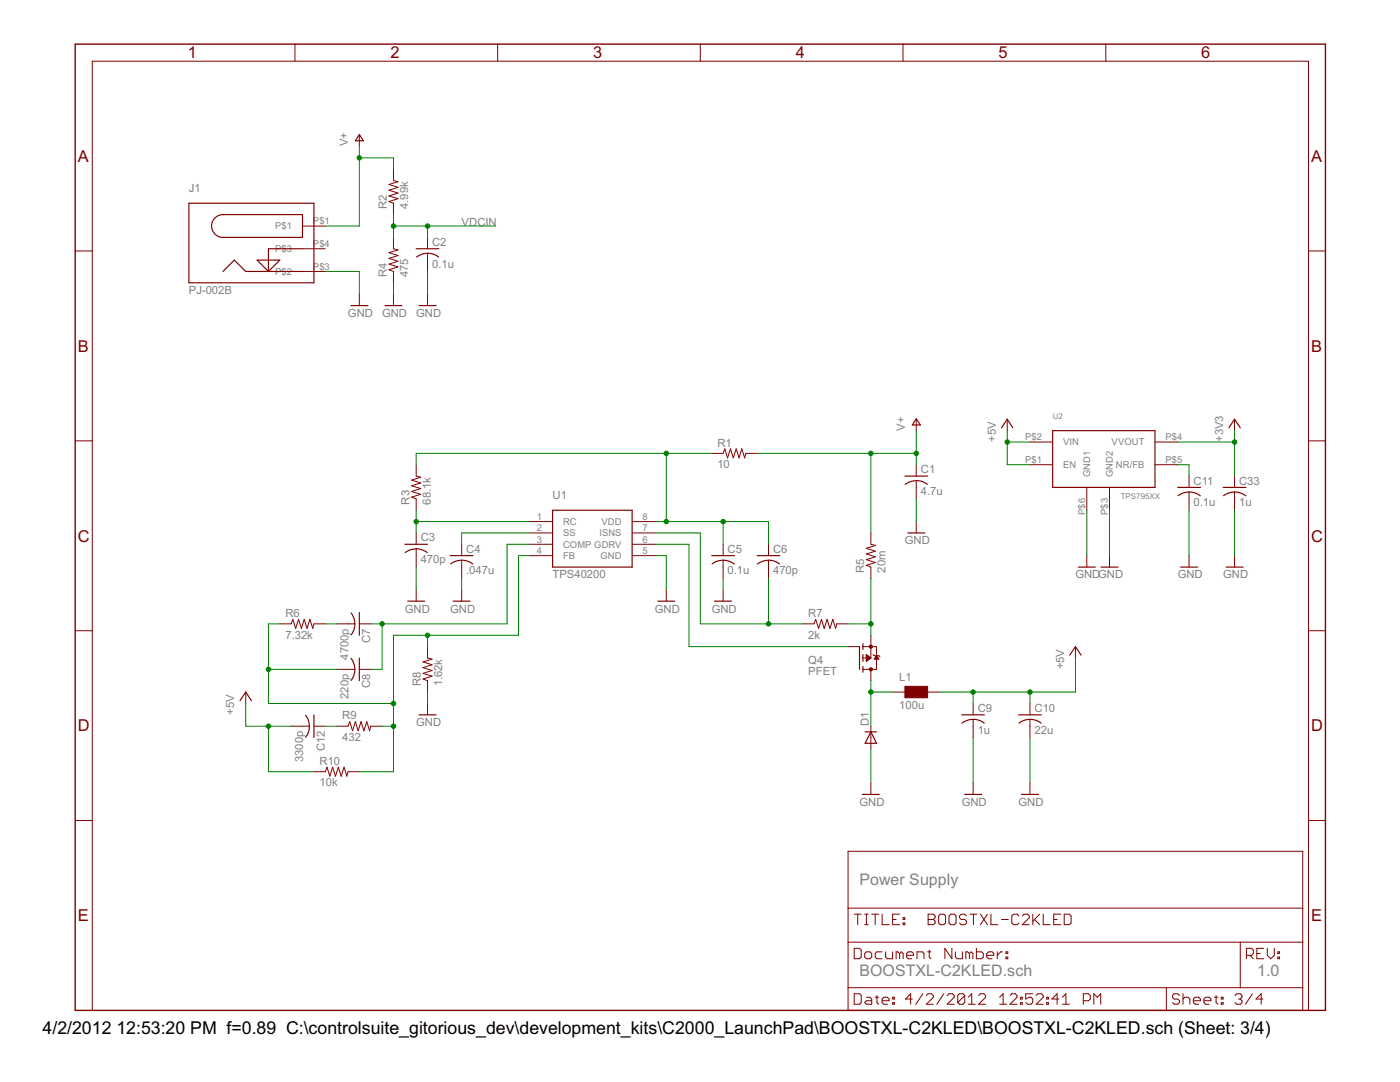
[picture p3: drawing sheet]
<svg xmlns="http://www.w3.org/2000/svg" width="279mm" height="216mm" viewBox="0 0 279 216" stroke-linecap="round" stroke-linejoin="round" font-family="sans-serif">
<g fill="#800000" stroke="#800000" stroke-width=".28">
<path d="M15 8.8v192.8z"/>
<path d="M15 201.6h249.5z"/>
<path d="M264.5 8.8v192.8z"/>
<path d="M15 8.8h249.5z"/>
</g>
<g fill="#800000" stroke="#800000" stroke-width=".2">
<path d="M18.4 12.2v189.4z"/>
<path d="M15 50.1h3.4z"/>
<path d="M15 88h3.4z"/>
<path d="M15 125.9h3.4z"/>
<path d="M15 163.7h3.4z"/>
<path d="M261.1 12.2v189.4z"/>
<path d="M261.1 50.1h3.4z"/>
<path d="M261.1 88h3.4z"/>
<path d="M261.1 125.9h3.4z"/>
<path d="M261.1 163.7h3.4z"/>
<path d="M18.4 12.2h242.7z"/>
<path d="M58.9 8.8v3.4z"/>
<path d="M99.3 8.8v3.4z"/>
<path d="M139.8 8.8v3.4z"/>
<path d="M180.2 8.8v3.4z"/>
<path d="M220.7 8.8v3.4z"/>
<path d="M169.2 201.6h63.6z"/>
<path d="M247.5 188h12.5z"/>
<path d="M169.2 197.1v4.5z"/>
<path d="M170.5 198.3v2.1z"/>
<path d="M170.5 200.4h1z"/>
<path d="M171.5 200.4l.4-.4z"/>
<path d="M171.9 198.6v1.4z"/>
<path d="M171.5 198.3l.4 .3z"/>
<path d="M170.5 198.3h1z"/>
<path d="M172.9 199h.7z"/>
<path d="M173.6 199l.4 .3z"/>
<path d="M174 199.3v1.1z"/>
<path d="M172.9 200.4h1.1z"/>
<path d="M172.6 200l.3 .4z"/>
<path d="M172.9 199.7l-.3 .3z"/>
<path d="M172.9 199.7h1.1z"/>
<path d="M175 198.6v1.4z"/>
<path d="M175 200l.4 .4z"/>
<path d="M174.7 199h.7z"/>
<path d="M176.4 200.4h.7z"/>
<path d="M176 200l.4 .4z"/>
<path d="M176 199.3v.7z"/>
<path d="M176 199.3l.4-.3z"/>
<path d="M176.4 199h.7z"/>
<path d="M177.1 199l.3 .3z"/>
<path d="M177.4 199.3v.4z"/>
<path d="M176 199.7h1.4z"/>
<path d="M178.1 199h.4z"/>
<path d="M178.5 199v.3z"/>
<path d="M178.1 199.3h.4z"/>
<path d="M178.1 199v.3z"/>
<path d="M178.1 200h.4z"/>
<path d="M178.5 200v.4z"/>
<path d="M178.1 200.4h.4z"/>
<path d="M178.1 200v.4z"/>
<path d="M181.7 198.3v2.1z"/>
<path d="M181.7 198.3l-1 1z"/>
<path d="M180.7 199.3h1.4z"/>
<path d="M184.2 198.3l-1.4 2.1z"/>
<path d="M184.9 200.4h1.4z"/>
<path d="M184.9 200.4l1.4-1.4z"/>
<path d="M186.3 198.6v.4z"/>
<path d="M185.9 198.3l.4 .3z"/>
<path d="M185.2 198.3h.7z"/>
<path d="M185.2 198.3l-.3 .3z"/>
<path d="M188.3 198.3l-1.3 2.1z"/>
<path d="M189 200.4h1.4z"/>
<path d="M189 200.4l1.4-1.4z"/>
<path d="M190.4 198.6v.4z"/>
<path d="M190.1 198.3l.3 .3z"/>
<path d="M189.4 198.3h.7z"/>
<path d="M189.4 198.3l-.4 .3z"/>
<path d="M191.1 198.6v1.4z"/>
<path d="M191.5 198.3l-.4 .3z"/>
<path d="M191.5 198.3h.7z"/>
<path d="M192.2 198.3l.3 .3z"/>
<path d="M192.5 198.6v1.4z"/>
<path d="M192.2 200.4l.3-.4z"/>
<path d="M191.5 200.4h.7z"/>
<path d="M191.1 200l.4 .4z"/>
<path d="M191.1 200l1.4-1.4z"/>
<path d="M193.2 199l.7-.7z"/>
<path d="M193.9 198.3v2.1z"/>
<path d="M193.2 200.4h1.4z"/>
<path d="M195.3 200.4h1.4z"/>
<path d="M195.3 200.4l1.4-1.4z"/>
<path d="M196.7 198.6v.4z"/>
<path d="M196.4 198.3l.3 .3z"/>
<path d="M195.7 198.3h.7z"/>
<path d="M195.7 198.3l-.4 .3z"/>
<path d="M199.5 199l.7-.7z"/>
<path d="M200.2 198.3v2.1z"/>
<path d="M199.5 200.4h1.4z"/>
<path d="M201.6 200.4h1.4z"/>
<path d="M201.6 200.4l1.4-1.4z"/>
<path d="M203 198.6v.4z"/>
<path d="M202.6 198.3l.4 .3z"/>
<path d="M201.9 198.3h.7z"/>
<path d="M201.9 198.3l-.3 .3z"/>
<path d="M203.7 199h.3z"/>
<path d="M204 199v.3z"/>
<path d="M203.7 199.3h.3z"/>
<path d="M203.7 199v.3z"/>
<path d="M203.7 200h.3z"/>
<path d="M204 200v.4z"/>
<path d="M203.7 200.4h.3z"/>
<path d="M203.7 200v.4z"/>
<path d="M204.7 198.3h1.4z"/>
<path d="M204.7 198.3v1z"/>
<path d="M204.7 199.3l.7-.3z"/>
<path d="M205.4 199h.4z"/>
<path d="M205.8 199l.3 .3z"/>
<path d="M206.1 199.3v.7z"/>
<path d="M206.1 200l-.3 .4z"/>
<path d="M205.1 200.4h.7z"/>
<path d="M204.7 200l.4 .4z"/>
<path d="M206.8 200.4h1.4z"/>
<path d="M206.8 200.4l1.4-1.4z"/>
<path d="M208.2 198.6v.4z"/>
<path d="M207.8 198.3l.4 .3z"/>
<path d="M207.1 198.3h.7z"/>
<path d="M207.1 198.3l-.3 .3z"/>
<path d="M208.9 199h.3z"/>
<path d="M209.2 199v.3z"/>
<path d="M208.9 199.3h.3z"/>
<path d="M208.9 199v.3z"/>
<path d="M208.9 200h.3z"/>
<path d="M209.2 200v.4z"/>
<path d="M208.9 200.4h.3z"/>
<path d="M208.9 200v.4z"/>
<path d="M211 198.3v2.1z"/>
<path d="M211 198.3l-1.1 1z"/>
<path d="M209.9 199.3h1.4z"/>
<path d="M212 199l.7-.7z"/>
<path d="M212.7 198.3v2.1z"/>
<path d="M212 200.4h1.4z"/>
<path d="M216.2 198.3v2.1z"/>
<path d="M216.2 198.3h1z"/>
<path d="M217.2 198.3l.4 .3z"/>
<path d="M217.6 198.6v.7z"/>
<path d="M217.2 199.7l.4-.4z"/>
<path d="M216.2 199.7h1z"/>
<path d="M218.3 198.3v2.1z"/>
<path d="M218.3 198.3l.7 .7z"/>
<path d="M219.7 198.3l-.7 .7z"/>
<path d="M219.7 198.3v2.1z"/>
<path d="M169.2 197.1h63.6z"/>
<path d="M169.2 188v9.1z"/>
<path d="M260 188v9.1z"/>
<path d="M232.8 197.1v4.5z"/>
<path d="M232.8 197.1h14.7z"/>
<path d="M232.8 201.6h27.2z"/>
<path d="M235 198.3l.4 .3z"/>
<path d="M234.3 198.3h.7z"/>
<path d="M234.3 198.3l-.3 .3z"/>
<path d="M234 198.6v.4z"/>
<path d="M234 199l.3 .3z"/>
<path d="M234.3 199.3h.7z"/>
<path d="M235 199.3l.4 .4z"/>
<path d="M235.4 199.7v.3z"/>
<path d="M235 200.4l.4-.4z"/>
<path d="M234.3 200.4h.7z"/>
<path d="M234 200l.3 .4z"/>
<path d="M236.1 198.3v2.1z"/>
<path d="M236.4 199l-.3 .3z"/>
<path d="M236.4 199h.7z"/>
<path d="M237.1 199l.4 .3z"/>
<path d="M237.5 199.3v1.1z"/>
<path d="M238.5 200.4h.7z"/>
<path d="M238.2 200l.3 .4z"/>
<path d="M238.2 199.3v.7z"/>
<path d="M238.2 199.3l.3-.3z"/>
<path d="M238.5 199h.7z"/>
<path d="M239.2 199l.4 .3z"/>
<path d="M239.6 199.3v.4z"/>
<path d="M238.2 199.7h1.4z"/>
<path d="M240.6 200.4h.7z"/>
<path d="M240.3 200l.3 .4z"/>
<path d="M240.3 199.3v.7z"/>
<path d="M240.6 199l-.3 .3z"/>
<path d="M240.6 199h.7z"/>
<path d="M241.3 199l.4 .3z"/>
<path d="M241.7 199.3v.4z"/>
<path d="M240.3 199.7h1.4z"/>
<path d="M242.7 198.6v1.4z"/>
<path d="M242.7 200l.4 .4z"/>
<path d="M242.4 199h.7z"/>
<path d="M243.7 199h.4z"/>
<path d="M244.1 199v.3z"/>
<path d="M243.7 199.3h.4z"/>
<path d="M243.7 199v.3z"/>
<path d="M243.7 200h.4z"/>
<path d="M244.1 200v.4z"/>
<path d="M243.7 200.4h.4z"/>
<path d="M243.7 200v.4z"/>
<path d="M246.5 198.6l.3-.3z"/>
<path d="M246.8 198.3h.7z"/>
<path d="M247.5 198.3l.4 .3z"/>
<path d="M247.9 198.6v.4z"/>
<path d="M247.9 199l-.4 .3z"/>
<path d="M247.2 199.3h.3z"/>
<path d="M247.5 199.3l.4 .4z"/>
<path d="M247.9 199.7v.3z"/>
<path d="M247.9 200l-.4 .4z"/>
<path d="M246.8 200.4h.7z"/>
<path d="M246.5 200l.3 .4z"/>
<path d="M250 198.3l-1.4 2.1z"/>
<path d="M251.7 198.3v2.1z"/>
<path d="M251.7 198.3l-1 1z"/>
<path d="M250.7 199.3h1.4z"/>
<path d="M248.8 189.2v2.1z"/>
<path d="M248.8 189.2h1z"/>
<path d="M249.8 189.2l.3 .4z"/>
<path d="M250.1 189.6v.7z"/>
<path d="M250.1 190.3l-.3 .3z"/>
<path d="M248.8 190.6h1z"/>
<path d="M249.4 190.6l.7 .7z"/>
<path d="M250.8 189.2h1.4z"/>
<path d="M250.8 189.2v2.1z"/>
<path d="M250.8 191.3h1.4z"/>
<path d="M250.8 190.3h.7z"/>
<path d="M252.9 189.2v1.4z"/>
<path d="M252.9 190.6l.7 .7z"/>
<path d="M253.6 191.3l.7-.7z"/>
<path d="M254.3 189.2v1.4z"/>
<path d="M255 189.9h.4z"/>
<path d="M255.4 189.9v.4z"/>
<path d="M255 190.3h.4z"/>
<path d="M255 189.9v.4z"/>
<path d="M255 191h.4z"/>
<path d="M255.4 191v.3z"/>
<path d="M255 191.3h.4z"/>
<path d="M255 191v.3z"/>
<path d="M247.5 188v9.1z"/>
<path d="M169.2 188h78.3z"/>
<path d="M247.5 197.1h12.5z"/>
<path d="M260 197.1v4.5z"/>
<path d="M169.2 181.2v6.8z"/>
<path d="M169.2 169.9h90.8z"/>
<path d="M260 169.9v11.3z"/>
<path d="M169.2 181.2h90.8z"/>
<path d="M169.2 169.9v11.3z"/>
<path d="M260 181.2v6.8z"/>
<path d="M171.2 182.4v2.1z"/>
<path d="M170.5 182.4h1.4z"/>
<path d="M172.6 184.5h.7z"/>
<path d="M172.9 182.4v2.1z"/>
<path d="M172.6 182.4h.7z"/>
<path d="M174.7 182.4v2.1z"/>
<path d="M174 182.4h1.4z"/>
<path d="M176 182.4v2.1z"/>
<path d="M176 184.5h1.4z"/>
<path d="M178.1 182.4h1.4z"/>
<path d="M178.1 182.4v2.1z"/>
<path d="M178.1 184.5h1.4z"/>
<path d="M178.1 183.5h.7z"/>
<path d="M180.2 183.1h.4z"/>
<path d="M180.6 183.1v.4z"/>
<path d="M180.2 183.5h.4z"/>
<path d="M180.2 183.1v.4z"/>
<path d="M180.2 184.2h.4z"/>
<path d="M180.6 184.2v.3z"/>
<path d="M180.2 184.5h.4z"/>
<path d="M180.2 184.2v.3z"/>
<path d="M170.5 189.2v2.1z"/>
<path d="M170.5 191.3h1z"/>
<path d="M171.5 191.3l.4-.3z"/>
<path d="M171.9 189.6v1.4z"/>
<path d="M171.5 189.2l.4 .4z"/>
<path d="M170.5 189.2h1z"/>
<path d="M172.9 191.3h.7z"/>
<path d="M173.6 191.3l.4-.3z"/>
<path d="M174 190.3v.7z"/>
<path d="M173.6 189.9l.4 .4z"/>
<path d="M172.9 189.9h.7z"/>
<path d="M172.9 189.9l-.3 .4z"/>
<path d="M172.6 190.3v.7z"/>
<path d="M172.6 191l.3 .3z"/>
<path d="M175 189.9h1z"/>
<path d="M175 189.9l-.3 .4z"/>
<path d="M174.7 190.3v.7z"/>
<path d="M174.7 191l.3 .3z"/>
<path d="M175 191.3h1z"/>
<path d="M176.7 189.9v1.1z"/>
<path d="M176.7 191l.4 .3z"/>
<path d="M177.1 191.3h1z"/>
<path d="M178.1 189.9v1.4z"/>
<path d="M178.8 189.9v1.4z"/>
<path d="M178.8 189.9h.4z"/>
<path d="M179.2 189.9l.3 .4z"/>
<path d="M179.5 190.3v1z"/>
<path d="M179.5 190.3l.4-.4z"/>
<path d="M179.9 189.9l.3 .4z"/>
<path d="M180.2 190.3v1z"/>
<path d="M181.3 191.3h.7z"/>
<path d="M180.9 191l.4 .3z"/>
<path d="M180.9 190.3v.7z"/>
<path d="M180.9 190.3l.4-.4z"/>
<path d="M181.3 189.9h.7z"/>
<path d="M182 189.9l.3 .4z"/>
<path d="M182.3 190.3v.3z"/>
<path d="M180.9 190.6h1.4z"/>
<path d="M183 189.9v1.4z"/>
<path d="M183 189.9h1.1z"/>
<path d="M184.1 189.9l.3 .4z"/>
<path d="M184.4 190.3v1z"/>
<path d="M185.4 189.6v1.4z"/>
<path d="M185.4 191l.4 .3z"/>
<path d="M185.1 189.9h.7z"/>
<path d="M188.6 189.2v2.1z"/>
<path d="M188.6 189.2l1.4 2.1z"/>
<path d="M190 189.2v2.1z"/>
<path d="M190.7 189.9v1.1z"/>
<path d="M190.7 191l.3 .3z"/>
<path d="M191 191.3h1.1z"/>
<path d="M192.1 189.9v1.4z"/>
<path d="M192.8 189.9v1.4z"/>
<path d="M192.8 189.9h.3z"/>
<path d="M193.1 189.9l.4 .4z"/>
<path d="M193.5 190.3v1z"/>
<path d="M193.5 190.3l.3-.4z"/>
<path d="M193.8 189.9l.4 .4z"/>
<path d="M194.2 190.3v1z"/>
<path d="M194.9 189.2v2.1z"/>
<path d="M194.9 191.3h1z"/>
<path d="M195.9 191.3l.3-.3z"/>
<path d="M196.2 190.3v.7z"/>
<path d="M195.9 189.9l.3 .4z"/>
<path d="M194.9 189.9h1z"/>
<path d="M197.3 191.3h.7z"/>
<path d="M196.9 191l.4 .3z"/>
<path d="M196.9 190.3v.7z"/>
<path d="M196.9 190.3l.4-.4z"/>
<path d="M197.3 189.9h.7z"/>
<path d="M198 189.9l.3 .4z"/>
<path d="M198.3 190.3v.3z"/>
<path d="M196.9 190.6h1.4z"/>
<path d="M199 189.9v1.4z"/>
<path d="M199 190.6l.7-.7z"/>
<path d="M199.7 189.9h.4z"/>
<path d="M200.8 189.9h.3z"/>
<path d="M201.1 189.9v.4z"/>
<path d="M200.8 190.3h.3z"/>
<path d="M200.8 189.9v.4z"/>
<path d="M200.8 191h.3z"/>
<path d="M201.1 191v.3z"/>
<path d="M200.8 191.3h.3z"/>
<path d="M200.8 191v.3z"/>
<path d="M185.2 182.4v2.1z"/>
<path d="M185.2 182.4h1.1z"/>
<path d="M186.3 182.4l.3 .4z"/>
<path d="M186.6 182.8v.3z"/>
<path d="M186.6 183.1l-.3 .4z"/>
<path d="M186.3 183.5l.3 .3z"/>
<path d="M186.6 183.8v.4z"/>
<path d="M186.3 184.5l.3-.3z"/>
<path d="M185.2 184.5h1.1z"/>
<path d="M185.2 183.5h1.1z"/>
<path d="M187.7 182.4h.7z"/>
<path d="M187.7 182.4l-.4 .4z"/>
<path d="M187.3 182.8v1.4z"/>
<path d="M187.3 184.2l.4 .3z"/>
<path d="M187.7 184.5h.7z"/>
<path d="M188.4 184.5l.3-.3z"/>
<path d="M188.7 182.8v1.4z"/>
<path d="M188.4 182.4l.3 .4z"/>
<path d="M189.8 182.4h.7z"/>
<path d="M189.8 182.4l-.4 .4z"/>
<path d="M189.4 182.8v1.4z"/>
<path d="M189.4 184.2l.4 .3z"/>
<path d="M189.8 184.5h.7z"/>
<path d="M190.5 184.5l.3-.3z"/>
<path d="M190.8 182.8v1.4z"/>
<path d="M190.5 182.4l.3 .4z"/>
<path d="M192.5 182.4l.4 .4z"/>
<path d="M191.8 182.4h.7z"/>
<path d="M191.8 182.4l-.3 .4z"/>
<path d="M191.5 182.8v.3z"/>
<path d="M191.5 183.1l.3 .4z"/>
<path d="M191.8 183.5h.7z"/>
<path d="M192.5 183.5l.4 .3z"/>
<path d="M192.9 183.8v.4z"/>
<path d="M192.5 184.5l.4-.3z"/>
<path d="M191.8 184.5h.7z"/>
<path d="M191.5 184.2l.3 .3z"/>
<path d="M194.3 182.4v2.1z"/>
<path d="M193.6 182.4h1.4z"/>
<path d="M195.7 182.4l1.4 2.1z"/>
<path d="M197.1 182.4l-1.4 2.1z"/>
<path d="M197.8 182.4v2.1z"/>
<path d="M197.8 184.5h1.4z"/>
<path d="M199.9 183.5h1.3z"/>
<path d="M203 182.4l.3 .4z"/>
<path d="M202.3 182.4h.7z"/>
<path d="M202.3 182.4l-.4 .4z"/>
<path d="M201.9 182.8v1.4z"/>
<path d="M201.9 184.2l.4 .3z"/>
<path d="M202.3 184.5h.7z"/>
<path d="M203 184.5l.3-.3z"/>
<path d="M204 184.5h1.4z"/>
<path d="M204 184.5l1.4-1.4z"/>
<path d="M205.4 182.8v.3z"/>
<path d="M205.1 182.4l.3 .4z"/>
<path d="M204.4 182.4h.7z"/>
<path d="M204.4 182.4l-.4 .4z"/>
<path d="M206.1 182.4v2.1z"/>
<path d="M207.5 182.4l-1.4 1.4z"/>
<path d="M206.5 183.5l1 1z"/>
<path d="M208.2 182.4v2.1z"/>
<path d="M208.2 184.5h1.4z"/>
<path d="M210.3 182.4h1.4z"/>
<path d="M210.3 182.4v2.1z"/>
<path d="M210.3 184.5h1.4z"/>
<path d="M210.3 183.5h.7z"/>
<path d="M212.4 182.4v2.1z"/>
<path d="M212.4 184.5h1z"/>
<path d="M213.4 184.5l.4-.3z"/>
<path d="M213.8 182.8v1.4z"/>
<path d="M213.4 182.4l.4 .4z"/>
<path d="M212.4 182.4h1z"/>
<path d="M205.5 88.2h4.6z"/>
<path d="M205.5 92.7h4.6z"/>
<path d="M221.4 97.3v4.5z"/>
<path d="M230.5 88.2h4.5z"/>
<path d="M230.5 92.7h4.5z"/>
<path d="M216.9 97.3v4.5z"/>
<path d="M201 83.7v2.2z"/>
<path d="M216.9 110.9v2.3z"/>
<path d="M221.4 110.9v2.3z"/>
<path d="M237.3 98.2v1.3z"/>
<path d="M237.3 95v2.3z"/>
<path d="M237.3 99.5v2.3z"/>
<path d="M237.3 110.9v2.3z"/>
<path d="M246.4 83.7v2.2z"/>
<path d="M60.4 45.1h4.5z"/>
<path d="M60.4 54.2h4.5z"/>
<path d="M60.4 49.6h4.5z"/>
<path d="M71.7 26.9v2.3z"/>
<path d="M71.7 58.7v2.3z"/>
<path d="M78.5 33.8v2.2z"/>
<path d="M78.5 40.6v2.2z"/>
<path d="M77.6 40.2l.9 .4z"/>
<path d="M77.6 40.2l1.8-.6z"/>
<path d="M77.6 39.1l1.8 .5z"/>
<path d="M77.6 39.1l1.8-.6z"/>
<path d="M77.6 38l1.8 .5z"/>
<path d="M77.6 38l1.8-.6z"/>
<path d="M77.6 36.8l1.8 .6z"/>
<path d="M77.6 36.8l1.8-.5z"/>
<path d="M78.5 36l.9 .3z"/>
<path d="M78.5 47.4v2.2z"/>
<path d="M78.5 54.2v2.2z"/>
<path d="M77.6 53.8l.9 .4z"/>
<path d="M77.6 53.8l1.8-.5z"/>
<path d="M77.6 52.7l1.8 .6z"/>
<path d="M77.6 52.7l1.8-.6z"/>
<path d="M77.6 51.6l1.8 .5z"/>
<path d="M77.6 51.6l1.8-.6z"/>
<path d="M77.6 50.4l1.8 .6z"/>
<path d="M77.6 50.4l1.8-.5z"/>
<path d="M78.5 49.6l.9 .3z"/>
<path d="M85.3 50.5v1.4z"/>
<path d="M85.3 47.4v2.2z"/>
<path d="M85.3 51.9v2.3z"/>
<path d="M78.5 58.7v2.3z"/>
<path d="M85.3 58.7v2.3z"/>
<path d="M105.7 104.1h4.6z"/>
<path d="M105.7 106.3h4.6z"/>
<path d="M105.7 108.6h4.6z"/>
<path d="M105.7 110.9h4.6z"/>
<path d="M126.2 110.9h4.5z"/>
<path d="M126.2 108.6h4.5z"/>
<path d="M126.2 106.3h4.5z"/>
<path d="M126.2 104.1h4.5z"/>
<path d="M83.1 92.7v2.3z"/>
<path d="M83.1 99.5v2.3z"/>
<path d="M82.1 99.2l1 .3z"/>
<path d="M82.1 99.2l1.9-.6z"/>
<path d="M82.1 98.1l1.9 .5z"/>
<path d="M82.1 98.1l1.9-.6z"/>
<path d="M82.1 96.9l1.9 .6z"/>
<path d="M82.1 96.9l1.9-.5z"/>
<path d="M82.1 95.8l1.9 .6z"/>
<path d="M82.1 95.8l1.9-.6z"/>
<path d="M83.1 95l.9 .2z"/>
<path d="M144.3 111.8v1.4z"/>
<path d="M144.3 108.6v2.3z"/>
<path d="M144.3 113.2v2.2z"/>
<path d="M182.9 83.7v2.2z"/>
<path d="M85.3 140.4v2.2z"/>
<path d="M148.8 90.5h2.3z"/>
<path d="M142 90.5h2.3z"/>
<path d="M144.7 89.6l-.4 .9z"/>
<path d="M144.7 89.6l.5 1.8z"/>
<path d="M145.8 89.6l-.6 1.8z"/>
<path d="M145.8 89.6l.5 1.8z"/>
<path d="M146.9 89.6l-.6 1.8z"/>
<path d="M146.9 89.6l.6 1.8z"/>
<path d="M148 89.6l-.5 1.8z"/>
<path d="M148 89.6l.6 1.8z"/>
<path d="M148.8 90.5l-.2 .9z"/>
<path d="M182.9 95.9v1.4z"/>
<path d="M182.9 92.7v2.3z"/>
<path d="M182.9 97.3v2.2z"/>
<path d="M153.4 111.8v1.4z"/>
<path d="M153.4 108.6v2.3z"/>
<path d="M153.4 113.2v2.2z"/>
<path d="M167 124.5h2.2z"/>
<path d="M160.2 124.5h2.3z"/>
<path d="M162.8 123.6l-.3 .9z"/>
<path d="M162.8 123.6l.6 1.8z"/>
<path d="M163.9 123.6l-.5 1.8z"/>
<path d="M163.9 123.6l.6 1.8z"/>
<path d="M165.1 123.6l-.6 1.8z"/>
<path d="M165.1 123.6l.5 1.8z"/>
<path d="M166.2 123.6l-.6 1.8z"/>
<path d="M166.2 123.6l.6 1.8z"/>
<path d="M167 124.5l-.2 .9z"/>
<path d="M173.8 106.3v2.3z"/>
<path d="M173.8 113.2v2.2z"/>
<path d="M172.9 112.8l.9 .4z"/>
<path d="M172.9 112.8l1.8-.6z"/>
<path d="M172.9 111.7l1.8 .5z"/>
<path d="M172.9 111.7l1.8-.6z"/>
<path d="M172.9 110.5l1.8 .6z"/>
<path d="M172.9 110.5l1.8-.5z"/>
<path d="M172.9 109.4l1.8 .6z"/>
<path d="M172.9 109.4l1.8-.6z"/>
<path d="M173.8 108.6l.9 .2z"/>
<path d="M173.8 147.2v2.2z"/>
<path d="M173.8 144.9v2.3z"/>
<path d="M83.1 109.5v1.4z"/>
<path d="M83.1 106.3v2.3z"/>
<path d="M83.1 110.9v2.3z"/>
<path d="M92.1 111.8v1.4z"/>
<path d="M92.1 108.6v2.3z"/>
<path d="M92.1 113.2v2.2z"/>
<path d="M69.4 133.6h1.4z"/>
<path d="M71.7 133.6h2.3z"/>
<path d="M67.2 133.6h2.2z"/>
<path d="M69.4 124.5h1.4z"/>
<path d="M71.7 124.5h2.3z"/>
<path d="M67.2 124.5h2.2z"/>
<path d="M62.7 124.5h2.2z"/>
<path d="M55.8 124.5h2.3z"/>
<path d="M58.4 123.6l-.3 .9z"/>
<path d="M58.4 123.6l.6 1.8z"/>
<path d="M59.6 123.6l-.6 1.8z"/>
<path d="M59.6 123.6l.6 1.8z"/>
<path d="M60.7 123.6l-.5 1.8z"/>
<path d="M60.7 123.6l.6 1.8z"/>
<path d="M61.8 123.6l-.5 1.8z"/>
<path d="M61.8 123.6l.6 1.8z"/>
<path d="M62.7 124.5l-.3 .9z"/>
<path d="M74 144.9h2.3z"/>
<path d="M67.2 144.9h2.2z"/>
<path d="M69.8 144l-.4 .9z"/>
<path d="M69.8 144l.6 1.8z"/>
<path d="M70.9 144l-.5 1.8z"/>
<path d="M70.9 144l.6 1.8z"/>
<path d="M72.1 144l-.6 1.8z"/>
<path d="M72.1 144l.5 1.8z"/>
<path d="M73.2 144l-.6 1.8z"/>
<path d="M73.2 144l.6 1.8z"/>
<path d="M74 144.9l-.2 .9z"/>
<path d="M69.4 154h2.3z"/>
<path d="M62.7 154h2.2z"/>
<path d="M65.3 153.1l-.4 .9z"/>
<path d="M65.3 153.1l.5 1.8z"/>
<path d="M66.4 153.1l-.6 1.8z"/>
<path d="M66.4 153.1l.6 1.8z"/>
<path d="M67.5 153.1l-.5 1.8z"/>
<path d="M67.5 153.1l.6 1.8z"/>
<path d="M68.7 153.1l-.6 1.8z"/>
<path d="M68.7 153.1l.5 1.8z"/>
<path d="M69.4 154l-.2 .9z"/>
<path d="M60.4 144.9h1.3z"/>
<path d="M62.7 144.9h2.2z"/>
<path d="M58.1 144.9h2.3z"/>
<path d="M85.3 129v2.3z"/>
<path d="M85.3 135.8v2.3z"/>
<path d="M84.4 135.5l.9 .3z"/>
<path d="M84.4 135.5l1.8-.6z"/>
<path d="M84.4 134.4l1.8 .5z"/>
<path d="M84.4 134.4l1.8-.6z"/>
<path d="M84.4 133.2l1.8 .6z"/>
<path d="M84.4 133.2l1.8-.5z"/>
<path d="M84.4 132.1l1.8 .6z"/>
<path d="M84.4 132.1l1.8-.6z"/>
<path d="M85.3 131.3l.9 .2z"/>
<path d="M194.2 143.6v1.3z"/>
<path d="M194.2 140.4v2.2z"/>
<path d="M194.2 144.9v2.3z"/>
<path d="M205.5 143.6v1.3z"/>
<path d="M205.5 140.4v2.2z"/>
<path d="M205.5 144.9v2.3z"/>
<path d="M92.1 117.7v2.3z"/>
<path d="M83.1 117.7v2.3z"/>
<path d="M144.3 117.7v2.3z"/>
<path d="M133 117.7v2.3z"/>
<path d="M173.8 156.3v2.2z"/>
<path d="M194.2 156.3v2.2z"/>
<path d="M205.5 156.3v2.2z"/>
<path d="M173.8 126.8v2.2z"/>
<path d="M169.2 129h2.3z"/>
<path d="M173.8 133.6v2.2z"/>
<path d="M172.2 131.3h1.6z"/>
<path d="M173.8 129v2.3z"/>
<path d="M172.2 129h1.6z"/>
<path d="M174.9 130.8v2.8z"/>
<path d="M174.9 129v1.8z"/>
<path d="M173.8 129h1.1z"/>
<path d="M172.2 133.6h2.7z"/>
<path d="M174.2 130.6l.3 .2z"/>
<path d="M174.5 130.8h.4z"/>
<path d="M174.9 130.8h.5z"/>
<path d="M175.4 130.8l.2 .3z"/>
<path d="M174.9 130.8l.5 .7z"/>
<path d="M174.5 131.5h.9z"/>
<path d="M174.9 130.8l-.4 .7z"/>
<path d="M174.5 131.5h.8z"/>
<path d="M174.6 131.4h.7z"/>
<path d="M174.6 131.3h.6z"/>
<path d="M174.7 131.1h.4z"/>
<path d="M174.8 131h.3z"/>
<path d="M174.9 130.9h.1z"/>
<path d="M172.9 130.6l.9 .7z"/>
<path d="M172.9 130.6v1.4z"/>
<path d="M172.9 132l.9-.7z"/>
<path d="M172.9 131.9h.1z"/>
<path d="M172.9 131.8h.3z"/>
<path d="M172.9 131.7h.4z"/>
<path d="M172.9 131.6h.5z"/>
<path d="M172.9 131.5h.7z"/>
<path d="M172.9 131.4h.8z"/>
<path d="M172.9 131.3h.8z"/>
<path d="M172.9 131.1h.7z"/>
<path d="M172.9 131h.6z"/>
<path d="M172.9 130.9h.4z"/>
<path d="M172.9 130.8h.3z"/>
<path d="M172.9 130.7h.1z"/>
<path d="M185.1 138.1h2.3z"/>
<path d="M178.3 138.1h2.3z"/>
<path d="M214.6 129v2.3z"/>
<path d="M49 138.1v2.3z"/>
<path d="M182.9 104.1v2.2z"/>
<path d="M246.4 98.2v1.3z"/>
<path d="M246.4 95v2.3z"/>
<path d="M246.4 99.5v2.3z"/>
<path d="M246.4 110.9v2.3z"/>
<circle cx="173.8" cy="129" r=".32"/>
<circle cx="173.8" cy="133.6" r=".32"/>
</g>
<g fill="#800000" stroke="#800000" stroke-width=".23">
<path d="M210.1 85.9v11.4z"/>
<path d="M210.1 97.3h20.4z"/>
<path d="M230.5 85.9v11.4z"/>
<path d="M210.1 85.9h20.4z"/>
<path d="M201 83.7l1.1 1.7z"/>
<path d="M201 83.7l-1.1 1.7z"/>
<path d="M215.2 113.2h3.4z"/>
<path d="M219.7 113.2h3.4z"/>
<path d="M235 97.3h4.6z"/>
<path d="M235.6 113.2h3.4z"/>
<path d="M246.4 83.7l1.1 1.7z"/>
<path d="M246.4 83.7l-1.1 1.7z"/>
<path d="M60.4 42.8v4.6z"/>
<path d="M44.5 47.4h15.9z"/>
<path d="M44.5 42.8h15.9z"/>
<path d="M53.6 54.2h6.8z"/>
<path d="M49 54.2h4.6z"/>
<path d="M46.8 51.9l2.2 2.3z"/>
<path d="M46.8 51.9l-2.3 2.3z"/>
<path d="M53.6 49.6h6.8z"/>
<path d="M53.6 49.6v4.6z"/>
<path d="M51.3 51.9l2.3 2.3z"/>
<path d="M51.3 51.9h4.5z"/>
<path d="M55.8 51.9l-2.2 2.3z"/>
<path d="M62.7 40.6v15.8z"/>
<path d="M37.7 56.4h25z"/>
<path d="M37.7 40.6v15.8z"/>
<path d="M37.7 40.6h25z"/>
<path d="M71.7 26.8l.8 1.3z"/>
<path d="M71.7 26.8l-.8 1.3z"/>
<path d="M70.9 28.1h1.6z"/>
<path d="M70 61h3.4z"/>
<path d="M83.1 49.6h4.5z"/>
<path d="M76.8 61h3.4z"/>
<path d="M83.6 61h3.4z"/>
<path d="M110.3 101.8v11.4z"/>
<path d="M110.3 113.2h15.9z"/>
<path d="M126.2 101.8v11.4z"/>
<path d="M110.3 101.8h15.9z"/>
<path d="M142 110.9h4.6z"/>
<path d="M182.9 83.5l.8 1.3z"/>
<path d="M182.9 83.5l-.8 1.3z"/>
<path d="M182.1 84.8h1.6z"/>
<path d="M83.6 142.6h3.4z"/>
<path d="M180.6 95h4.5z"/>
<path d="M151.1 110.9h4.5z"/>
<path d="M173.8 146l1.1 2.3z"/>
<path d="M173.8 146l-1.1 2.3z"/>
<path d="M172.7 146h1.1z"/>
<path d="M172.7 148.3h2.2z"/>
<path d="M173.8 146h1.1z"/>
<path d="M80.8 108.6h4.5z"/>
<path d="M89.9 110.9h4.5z"/>
<path d="M71.7 131.3v4.5z"/>
<path d="M71.7 122.2v4.6z"/>
<path d="M62.7 142.6v4.6z"/>
<path d="M191.9 142.6h4.6z"/>
<path d="M203.3 142.6h4.5z"/>
<path d="M90.4 120h3.4z"/>
<path d="M81.4 120h3.4z"/>
<path d="M142.6 120h3.4z"/>
<path d="M131.3 120h3.4z"/>
<path d="M172.1 158.5h3.4z"/>
<path d="M192.5 158.5h3.4z"/>
<path d="M203.9 158.5h3.4z"/>
<path d="M172.2 131.3v.7z"/>
<path d="M172.2 130.6v.7z"/>
<path d="M172.2 133.6v.5z"/>
<path d="M172.2 133v.6z"/>
<path d="M172.2 129v.6z"/>
<path d="M172.2 128.5v.5z"/>
<path d="M171.5 129v4.6z"/>
<path d="M214.6 129l1.2 1.7z"/>
<path d="M214.6 129l-1.1 1.7z"/>
<path d="M49 138.1l1.2 1.7z"/>
<path d="M49 138.1l-1.1 1.7z"/>
<path d="M181.2 106.3h3.4z"/>
<path d="M244.1 97.3h4.5z"/>
<path d="M244.7 113.2h3.4z"/>
</g>
<g fill="none" stroke="#800000" stroke-width=".23">
<path d="M44.5 42.8a2.28 2.28 0 0 0-2.3 2.3 2.28 2.28 0 0 0 2.3 2.3M83.1 51.3a3.6 3.6 0 0 1 4.4 0M180.7 96.6a3.6 3.6 0 0 1 4.4 0M235.1 98.9a3.7 3.7 0 0 1 4.4 0M244.2 98.9a3.6 3.6 0 0 1 4.4 0M80.9 110.3a3.6 3.6 0 0 1 4.4 0M89.9 112.5a3.6 3.6 0 0 1 4.5 0M142.1 112.5a3.6 3.6 0 0 1 4.4 0M151.2 112.5a3.6 3.6 0 0 1 4.4 0M70.1 131.4l.6 1.2 .1 1M70.1 122.3l.6 1.2 .1 1M70.8 133.6l-.3 1.4-.4 .8"/>
<path d="M70.8 124.5l-.3 1.4-.4 .8M61 142.7a3.6 3.6 0 0 1 0 4.4M192 144.3a3.6 3.6 0 0 1 4.4 0M203.3 144.3a3.6 3.6 0 0 1 4.5 0"/>
</g>
<path d="M180.6 136.9h4.5v2.3h-4.5z" fill="#800000" stroke="#800000" stroke-width=".2"/>
<g fill="#008000" stroke="#008000" stroke-width=".2">
<path d="M216.9 101.8v9.1z"/>
<path d="M221.4 101.8v9.1z"/>
<path d="M237.3 101.8v9.1z"/>
<path d="M64.9 54.2h6.8z"/>
<path d="M71.7 54.2v4.5z"/>
<path d="M78.5 56.4v2.3z"/>
<path d="M85.3 54.2v4.5z"/>
<path d="M83.1 113.2v4.5z"/>
<path d="M92.1 115.4v2.3z"/>
<path d="M85.3 138.1v2.3z"/>
<path d="M144.3 115.4v2.3z"/>
<path d="M130.7 110.9h2.3z"/>
<path d="M133 110.9v6.8z"/>
<path d="M173.8 149.4v6.9z"/>
<path d="M194.2 147.2v9.1z"/>
<path d="M205.5 147.2v9.1z"/>
<path d="M182.9 99.5v4.6z"/>
<path d="M246.4 101.8v9.1z"/>
<path d="M235 88.2h11.4z"/>
<path d="M246.4 85.9v2.3z"/>
<path d="M246.4 88.2v6.8z"/>
<path d="M201 88.2h4.5z"/>
<path d="M201 85.9v2.3z"/>
<path d="M201 92.7h4.5z"/>
<path d="M201 88.2v4.5z"/>
<path d="M187.4 138.1h6.8z"/>
<path d="M194.2 138.1h11.3z"/>
<path d="M205.5 138.1h9.1z"/>
<path d="M205.5 138.1v2.3z"/>
<path d="M194.2 138.1v2.3z"/>
<path d="M214.6 131.3v6.8z"/>
<path d="M49 140.4v4.5z"/>
<path d="M53.6 144.9h4.5z"/>
<path d="M53.6 144.9v9.1z"/>
<path d="M53.6 154h9.1z"/>
<path d="M49 144.9h4.6z"/>
<path d="M235 92.7h2.3z"/>
<path d="M237.3 92.7v2.3z"/>
<path d="M64.9 45.1h6.8z"/>
<path d="M71.7 31.5v13.6z"/>
<path d="M71.7 29.2v2.3z"/>
<path d="M71.7 31.5h6.8z"/>
<path d="M78.5 31.5v2.3z"/>
<path d="M151.1 90.5h22.7z"/>
<path d="M173.8 90.5v15.8z"/>
<path d="M173.8 90.5h9.1z"/>
<path d="M182.9 85.9v4.6z"/>
<path d="M182.9 90.5v2.2z"/>
<path d="M78.5 42.8v2.3z"/>
<path d="M78.5 45.1v2.3z"/>
<path d="M78.5 45.1h6.8z"/>
<path d="M85.3 45.1v2.3z"/>
<path d="M85.3 45.1h13.6z"/>
<path d="M83.1 104.1h22.6z"/>
<path d="M83.1 104.1v2.2z"/>
<path d="M83.1 101.8v2.3z"/>
<path d="M92.1 106.3h13.6z"/>
<path d="M92.1 106.3v2.3z"/>
<path d="M101.2 108.6h4.5z"/>
<path d="M101.2 108.6v15.9z"/>
<path d="M76.3 124.5h24.9z"/>
<path d="M74 124.5h2.3z"/>
<path d="M74 133.6h2.3z"/>
<path d="M76.3 124.5v9.1z"/>
<path d="M64.9 124.5h2.3z"/>
<path d="M64.9 144.9h2.3z"/>
<path d="M83.1 90.5v2.2z"/>
<path d="M83.1 90.5h49.9z"/>
<path d="M133 90.5v13.6z"/>
<path d="M130.7 104.1h2.3z"/>
<path d="M133 104.1h11.3z"/>
<path d="M144.3 104.1v4.5z"/>
<path d="M144.3 104.1h9.1z"/>
<path d="M153.4 104.1v4.5z"/>
<path d="M133 90.5h9z"/>
<path d="M130.7 106.3h9.1z"/>
<path d="M139.8 106.3v18.2z"/>
<path d="M139.8 124.5h13.6z"/>
<path d="M153.4 115.4v9.1z"/>
<path d="M153.4 124.5h6.8z"/>
<path d="M169.2 124.5h4.6z"/>
<path d="M173.8 115.4v9.1z"/>
<path d="M173.8 124.5v2.3z"/>
<path d="M130.7 108.6h6.8z"/>
<path d="M137.5 108.6v20.4z"/>
<path d="M137.5 129h31.7z"/>
<path d="M173.8 135.8v2.3z"/>
<path d="M173.8 138.1v6.8z"/>
<path d="M173.8 138.1h4.5z"/>
<path d="M53.6 124.5h2.2z"/>
<path d="M53.6 124.5v9.1z"/>
<path d="M53.6 133.6h13.6z"/>
<path d="M53.6 133.6v6.8z"/>
<path d="M53.6 140.4h24.9z"/>
<path d="M76.3 144.9h2.2z"/>
<path d="M71.7 154h6.8z"/>
<path d="M78.5 144.9v9.1z"/>
<path d="M78.5 140.4v4.5z"/>
<path d="M78.5 126.8v13.6z"/>
<path d="M78.5 126.8h6.8z"/>
<path d="M85.3 126.8v2.2z"/>
<path d="M85.3 126.8h18.2z"/>
<path d="M103.5 110.9h2.2z"/>
<path d="M103.5 110.9v15.9z"/>
<circle cx="246.4" cy="88.2" r=".44"/>
<circle cx="201" cy="88.2" r=".44"/>
<circle cx="205.5" cy="138.1" r=".44"/>
<circle cx="194.2" cy="138.1" r=".44"/>
<circle cx="53.6" cy="144.9" r=".44"/>
<circle cx="71.7" cy="31.5" r=".44"/>
<circle cx="173.8" cy="90.5" r=".44"/>
<circle cx="182.9" cy="90.5" r=".44"/>
<circle cx="78.5" cy="45.1" r=".44"/>
<circle cx="85.3" cy="45.1" r=".44"/>
<circle cx="83.1" cy="104.1" r=".44"/>
<circle cx="76.3" cy="124.5" r=".44"/>
<circle cx="133" cy="104.1" r=".44"/>
<circle cx="144.3" cy="104.1" r=".44"/>
<circle cx="133" cy="90.5" r=".44"/>
<circle cx="153.4" cy="124.5" r=".44"/>
<circle cx="173.8" cy="124.5" r=".44"/>
<circle cx="173.8" cy="138.1" r=".44"/>
<circle cx="53.6" cy="133.6" r=".44"/>
<circle cx="78.5" cy="144.9" r=".44"/>
<circle cx="78.5" cy="140.4" r=".44"/>
<circle cx="85.3" cy="126.8" r=".44"/>
</g>
<g font-size="4">
<text x="8.5" y="206.4">4/2/2012</text>
<text x="23.2" y="206.4">12:53:20 PM f=0.89 C:\controlsuite_gitorious_dev\development_kits\C2000_LaunchPad\BOOSTXL-C2KLED\BOOSTXL-C2KLED.sch (Sheet: 3/4)</text>
</g>
<g font-size="3.7" fill="#800000">
<text x="37.5" y="11.7">1</text>
<text x="77.9" y="11.7">2</text>
<text x="118.4" y="11.7">3</text>
<text x="158.8" y="11.7">4</text>
<text x="199.3" y="11.7">5</text>
<text x="239.7" y="11.7">6</text>
<text x="15.5" y="32.3">A</text>
<text x="261.7" y="32.3">A</text>
<text x="15.5" y="70.2">B</text>
<text x="261.7" y="70.2">B</text>
<text x="15.5" y="108.1">C</text>
<text x="261.7" y="108.1">C</text>
<text x="15.5" y="146">D</text>
<text x="261.7" y="146">D</text>
<text x="15.5" y="183.8">E</text>
<text x="261.7" y="183.8">E</text>
</g>
<g font-size="3.6" fill="#808080">
<text x="171.5" y="176.7">Power Supply</text>
<text x="171.5" y="194.8">BOOSTXL-C2KLED.sch</text>
<text x="250.9" y="194.8">1.0</text>
</g>
<g font-size="2.5" fill="#808080">
<text x="69.4" y="29.2" transform="rotate(-90 69.4 29.2)">V+</text>
<text x="37.7" y="38.3">J1</text>
<text x="77.2" y="41.7" transform="rotate(-90 77.2 41.7)">R2</text>
<text x="81.5" y="41.7" transform="rotate(-90 81.5 41.7)">4.99k</text>
<text x="92.1" y="45.1">VDCIN</text>
<text x="86.2" y="53.4">0.1u</text>
<text x="86.2" y="49.1">C2</text>
<text x="37.7" y="58.7">PJ-002B</text>
<text x="77.2" y="55.3" transform="rotate(-90 77.2 55.3)">R4</text>
<text x="81.5" y="55.3" transform="rotate(-90 81.5 55.3)">475</text>
<text x="69.4" y="63.2">GND</text>
<text x="76.3" y="63.2">GND</text>
<text x="83.1" y="63.2">GND</text>
<text x="143.2" y="89.1">R1</text>
<text x="180.6" y="85.9" transform="rotate(-90 180.6 85.9)">V+</text>
<text x="198.7" y="88.2" transform="rotate(-90 198.7 88.2)">+5V</text>
<text x="244.1" y="88.2" transform="rotate(-90 244.1 88.2)">+3V3</text>
<text x="143.2" y="93.4">10</text>
<text x="183.8" y="94.4">C1</text>
<text x="81.7" y="100.7" transform="rotate(-90 81.7 100.7)">R3</text>
<text x="86" y="100.7" transform="rotate(-90 86 100.7)">68.1k</text>
<text x="110.3" y="99.5">U1</text>
<text x="183.8" y="98.7">4.7u</text>
<text x="238.2" y="101">0.1u</text>
<text x="238.2" y="96.7">C11</text>
<text x="247.3" y="101">1u</text>
<text x="247.3" y="96.7">C33</text>
<text x="84" y="112.4">470p</text>
<text x="84" y="108">C3</text>
<text x="93" y="110.3">C4</text>
<text x="145.2" y="110.3">C5</text>
<text x="154.3" y="110.3">C6</text>
<text x="180.6" y="108.6">GND</text>
<text x="93" y="114.6">.047u</text>
<text x="110.3" y="115.4">TPS40200</text>
<text x="145.2" y="114.6">0.1u</text>
<text x="154.3" y="114.6">470p</text>
<text x="172.5" y="114.3" transform="rotate(-90 172.5 114.3)">R5</text>
<text x="176.7" y="114.3" transform="rotate(-90 176.7 114.3)">20m</text>
<text x="214.6" y="115.4">GNDGND</text>
<text x="235" y="115.4">GND</text>
<text x="244.1" y="115.4">GND</text>
<text x="57" y="123.2">R6</text>
<text x="80.8" y="122.2">GND</text>
<text x="89.9" y="122.2">GND</text>
<text x="130.7" y="122.2">GND</text>
<text x="142" y="122.2">GND</text>
<text x="161.3" y="123.2">R7</text>
<text x="57" y="127.4">7.32k</text>
<text x="69.6" y="131.6" transform="rotate(-90 69.6 131.6)">4700p</text>
<text x="73.9" y="128.3" transform="rotate(-90 73.9 128.3)">C7</text>
<text x="161.3" y="127.4">2k</text>
<text x="73.9" y="137.3" transform="rotate(-90 73.9 137.3)">C8</text>
<text x="84" y="137" transform="rotate(-90 84 137)">R8</text>
<text x="88.3" y="137" transform="rotate(-90 88.3 137)">1.62k</text>
<text x="161.3" y="134.7">PFET</text>
<text x="161.3" y="132.4">Q4</text>
<text x="179.5" y="135.8">L1</text>
<text x="212.4" y="133.6" transform="rotate(-90 212.4 133.6)">+5V</text>
<text x="46.8" y="142.6" transform="rotate(-90 46.8 142.6)">+5V</text>
<text x="68.3" y="143.6">R9</text>
<text x="69.6" y="139.5" transform="rotate(-90 69.6 139.5)">220p</text>
<text x="179.5" y="141.5">100u</text>
<text x="195.1" y="142.1">C9</text>
<text x="206.5" y="142.1">C10</text>
<text x="64.8" y="149.9" transform="rotate(-90 64.8 149.9)">C12</text>
<text x="68.3" y="147.9">432</text>
<text x="83.1" y="144.9">GND</text>
<text x="173.4" y="144.9" transform="rotate(-90 173.4 144.9)">D1</text>
<text x="195.1" y="146.4">1u</text>
<text x="206.5" y="146.4">22u</text>
<text x="60.5" y="152.1" transform="rotate(-90 60.5 152.1)">3300p</text>
<text x="63.8" y="152.6">R10</text>
<text x="63.8" y="156.9">10k</text>
<text x="171.5" y="160.8">GND</text>
<text x="191.9" y="160.8">GND</text>
<text x="203.3" y="160.8">GND</text>
</g>
<g font-size="2.1" fill="#808080">
<text x="54.9" y="45.8">P$1</text>
<text x="62.5" y="44.8">P$1</text>
<text x="54.9" y="50.3">P$3</text>
<text x="62.5" y="53.9">P$3</text>
<text x="62.5" y="49.3">P$4</text>
<text x="54.9" y="54.8">P$2</text>
<text x="204.6" y="87.9">P$2</text>
<text x="212.2" y="88.9">VIN</text>
<text x="221.9" y="88.9">VVOUT</text>
<text x="232.6" y="87.9">P$4</text>
<text x="204.6" y="92.4">P$1</text>
<text x="212.2" y="93.4">EN</text>
<text x="217.6" y="95.2" transform="rotate(-90 217.6 95.2)">GND1</text>
<text x="222.1" y="95.2" transform="rotate(-90 222.1 95.2)">GND2</text>
<text x="222.7" y="93.4">NR/FB</text>
<text x="232.6" y="92.4">P$5</text>
<text x="107.1" y="103.8">1</text>
<text x="107.1" y="106">2</text>
<text x="112.4" y="104.8">RC</text>
<text x="112.4" y="107">SS</text>
<text x="119.6" y="107">ISNS</text>
<text x="120" y="104.7">VDD</text>
<text x="128.2" y="106">7</text>
<text x="128.2" y="103.8">8</text>
<text x="216.6" y="102.7" transform="rotate(-90 216.6 102.7)">P$6</text>
<text x="221.1" y="102.7" transform="rotate(-90 221.1 102.7)">P$3</text>
<text x="107.1" y="108.3">3</text>
<text x="107.1" y="110.6">4</text>
<text x="112.4" y="109.3">COMP GDRV</text>
<text x="112.4" y="111.6">FB</text>
<text x="119.8" y="111.6">GND</text>
<text x="128.2" y="110.6">5</text>
<text x="128.2" y="108.3">6</text>
</g>
<g font-size="1.8" fill="#808080">
<text x="210.1" y="83.7">U2</text>
<text x="223.7" y="99.5">TPS795XX</text>
</g>
</svg>
